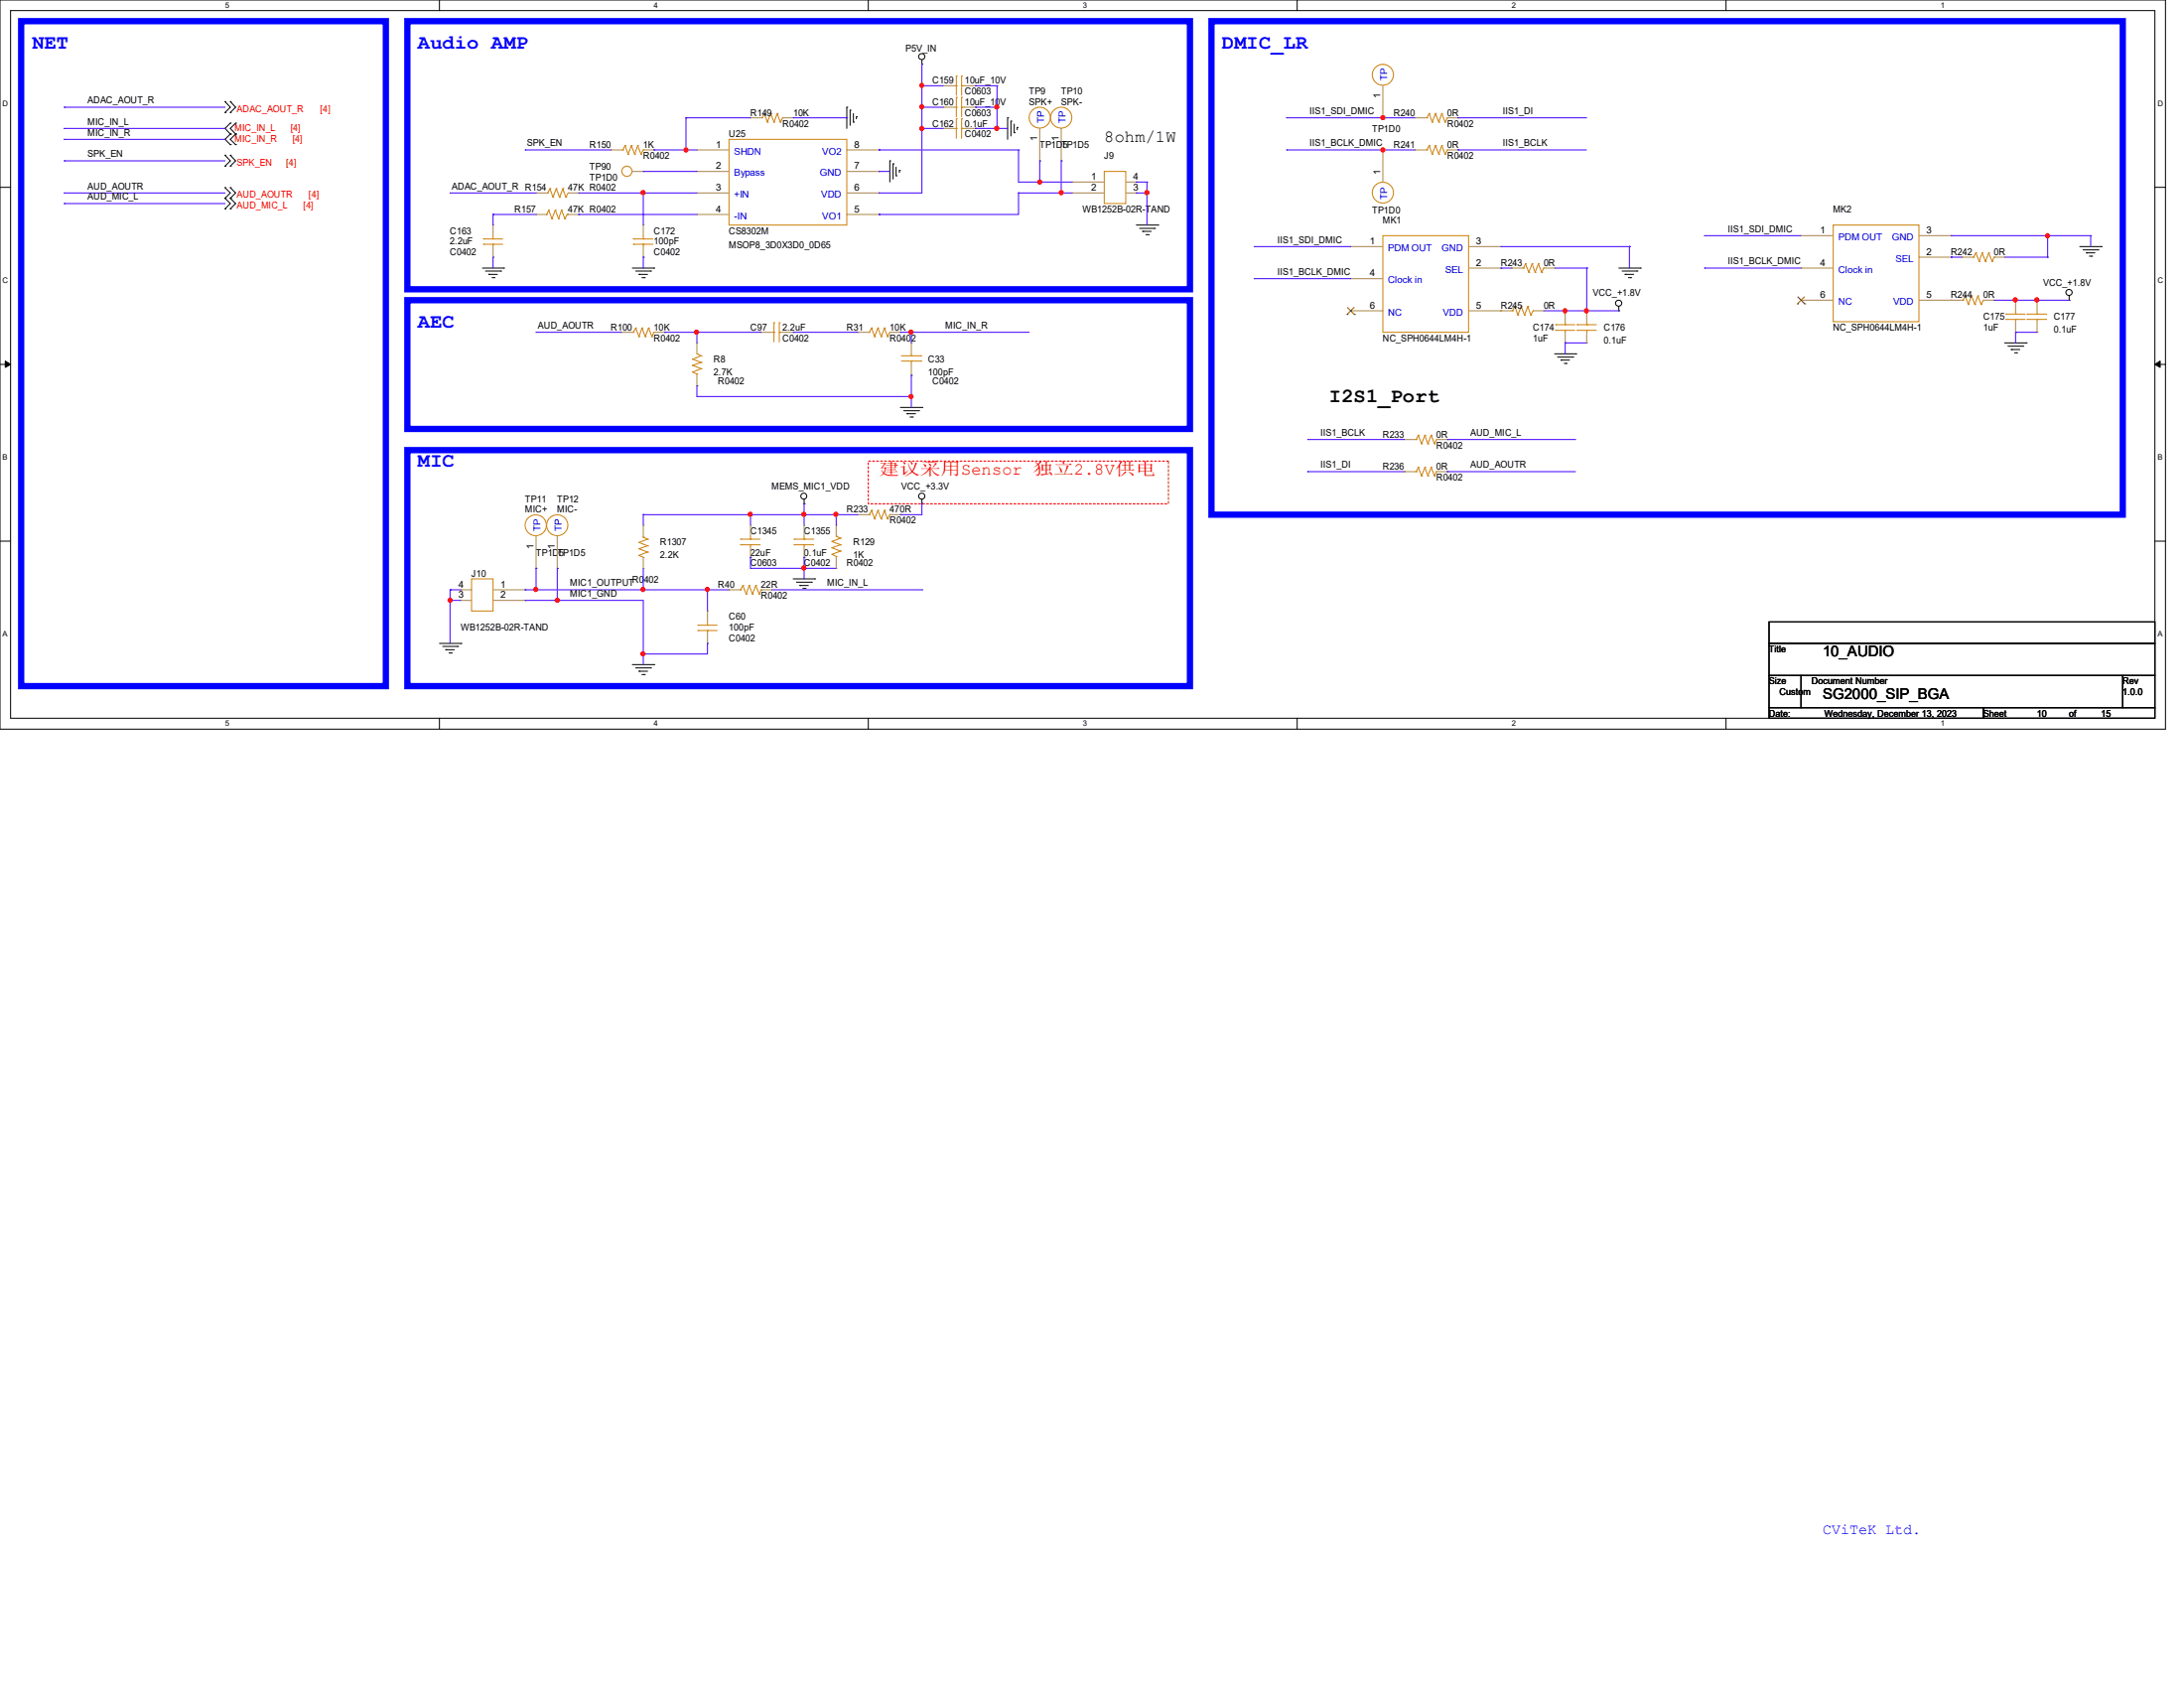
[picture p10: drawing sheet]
<svg xmlns="http://www.w3.org/2000/svg" width="279mm" height="216mm" viewBox="0 0 279 216" stroke-linecap="round" stroke-linejoin="round" font-family="sans-serif">
<path d="M0 0h277v93.3h-277zM1.4 1.4h274.3v90.5h-274.3z" fill="none" stroke="#000" stroke-width=".13"/>
<g fill="#fff">
<path d="M28.8 .1h.5v1.1h-.5z"/>
<path d="M28.8 92h.5v1.1h-.5z"/>
</g>
<path d="M56.2 0v1.4M56.2 91.9v1.3" fill="none" stroke="#000" stroke-width=".13"/>
<g fill="#fff">
<path d="M83.7 .1h.5v1.1h-.5z"/>
<path d="M83.7 92h.5v1.1h-.5z"/>
</g>
<path d="M111.1 0v1.4M111.1 91.9v1.3" fill="none" stroke="#000" stroke-width=".13"/>
<g fill="#fff">
<path d="M138.5 .1h.6v1.1h-.6z"/>
<path d="M138.5 92h.6v1.1h-.6z"/>
</g>
<path d="M165.9 0v1.4M165.9 91.9v1.3" fill="none" stroke="#000" stroke-width=".13"/>
<g fill="#fff">
<path d="M193.4 .1h.5v1.1h-.5z"/>
<path d="M193.4 92h.5v1.1h-.5z"/>
</g>
<path d="M220.8 0v1.4M220.8 91.9v1.3" fill="none" stroke="#000" stroke-width=".13"/>
<g fill="#fff">
<path d="M248.2 .1h.6v1.1h-.6z"/>
<path d="M248.2 92h.6v1.1h-.6z"/>
<path d="M.3 12.7h.8v1.1h-.8z"/>
<path d="M276 12.7h.7v1.1h-.7z"/>
<path d="M.3 35.3h.8v1.1h-.8z"/>
<path d="M276 35.3h.7v1.1h-.7z"/>
</g>
<path d="M0 24h1.4M275.7 24h1.3" fill="none" stroke="#000" stroke-width=".13"/>
<g fill="#fff">
<path d="M.3 57.9h.7v1.1h-.7z"/>
<path d="M276 57.9h.6v1.1h-.6z"/>
</g>
<path d="M0 46.6h1.4M275.7 46.6h1.3" fill="none" stroke="#000" stroke-width=".13"/>
<path d="M.7 46.2l.7 .4-.7 .4zM275.7 46.6l.7-.4v.8z" fill="#000" stroke="#000" stroke-width=".13"/>
<g fill="#fff">
<path d="M.3 80.5h.7v1.1h-.7z"/>
<path d="M276 80.5h.6v1.1h-.6z"/>
</g>
<g fill="none" stroke="#000" stroke-width=".13">
<path d="M28.8 13h.1M28.8 14.4h.1M28.8 19.9h.1M28.8 13l.7 .7-.7 .7M28.8 19.9l.7 .7-.7 .7M29.5 13h.1M29.5 14.4h.1M29.5 17.1h.1M29.5 15.7h.1M29.5 18.5h.1M29.5 19.9h.1M29.5 13l.6 .7-.6 .7"/>
<path d="M29.5 15.7l-.7 .7 .7 .7M29.5 17.1l-.7 .7 .7 .7M29.5 19.9l.6 .7-.6 .7M30.1 15.7h.1M30.1 17.1h.1M30.1 18.5h.1M30.1 15.7l-.6 .7 .6 .7M30.1 17.1l-.6 .7 .6 .7M108.3 13.7h.1M108.3 13.7v2.7M108.8 14.1h.1M108.8 14.1v1.9"/>
<path d="M109.2 15.6h.1M109.2 14.5v1.1M109.6 14.9h.1M109.6 14.9v.3M117.9 8.2h.1M117.9 7.7v.5M128.9 15.1h.1M128.9 15.1v2.7M129.3 15.5h.1M129.3 15.5v1.9M129.8 17h.1M129.8 15.9v1.1"/>
<path d="M130.1 16.3h.1M130.1 16.3v.3M28.8 24h.1M28.8 25.4h.1M28.8 21.3h.1M28.8 26.7h.1M28.8 24l.7 .7-.7 .7M28.8 25.4l.7 .6-.7 .7M29.5 24h.1M29.5 25.4h.1M29.5 21.3h.1M29.5 26.7h.1"/>
<path d="M29.5 24l.6 .7-.6 .7M29.5 25.4l.6 .6-.6 .7M61.7 34.3h2.7M62.1 34.7h2M62.5 35.1h.1M62.5 35.1h1.1M62.9 35.5h.3M63.2 35.5h.1M64.1 34.7h.1M64.4 34.3h.1M80.9 34.3h2.8M81.3 34.7h1.9"/>
<path d="M81.7 35.1h.1M81.7 35.1h1.1M82.1 35.5h.3M82.4 35.5h.1M83.2 34.7h.1M83.7 34.3h.1M113.8 20.6h.1M113.8 20.6v2.7M114.3 21h.1M114.3 21v1.9M114.6 22.5h.1M114.6 21.4v1.1"/>
<path d="M115.1 21.8h.1M115.1 21.8v.3M145.4 28.8h2.7M145.8 29.2h1.9M146.2 29.6h.1M146.2 29.6h1.1M146.6 30h.3M146.9 30h.1M147.7 29.2h.1M148.1 28.8h.1M207.1 39.8h.1M207.1 34.3h2.7"/>
<path d="M207.1 39.2v.6M207.5 34.7h1.9M207.9 35.1h.1M207.9 35.1h1.1M208.3 35.5h.3M208.6 35.5h.1M209.4 34.7h.1M209.8 34.3h.1M264.7 38.4h.1M264.7 37.8v.6M266.1 31.5h2.7M266.5 32h1.9"/>
<path d="M266.9 32.3h.1M266.9 32.3h1.1M267.3 32.8h.3M267.6 32.8h.1M268.4 32h.1M268.8 31.5h.1M115.2 52.1h2.7M115.6 52.5h1.9M116 52.9h.1M116 52.9h1.1M116.4 53.3h.3M116.7 53.3h.1"/>
<path d="M117.5 52.5h.1M117.9 52.1h.1M198.9 45.3h2.7M199.3 45.7h1.9M199.7 46.1h.1M199.7 46.1h1.1M200.1 46.5h.3M200.4 46.5h.1M201.2 45.7h.1M201.6 45.3h.1M256.5 43.9h2.7M256.9 44.3h1.9"/>
<path d="M257.3 44.7h.1M257.3 44.7h1.1M257.7 45.1h.3M258 45.1h.1M258.8 44.3h.1M259.2 43.9h.1M0 69.2h1.4M101.5 74h2.7M101.9 74.5h1.9M102.3 74.9h.1M102.3 74.9h1.1M102.7 75.3h.3"/>
<path d="M102.9 64.4h.1M102.9 63.9v.5M103 75.3h.1M103.8 74.5h.1M104.2 74h.1M117.9 64.4h.1M117.9 63.9v.5M226.3 79.5h49.4v2.8h-49.4zM275.7 69.2h1.3M56.2 82.3h2.8M56.6 82.7h1.9M57 83.1h.1"/>
<path d="M57 83.1h1.1M57.4 83.5h.3M57.7 83.5h.1M58.5 82.7h.1M59 82.3h.1M80.9 85h2.8M81.3 85.4h1.9M81.7 85.9h.1M81.7 85.9h1.1M82.1 86.3h.3M82.4 86.3h.1M83.2 85.4h.1"/>
<path d="M83.7 85h.1M226.3 82.3h49.4v4.1h-49.4zM226.3 86.4h4.1v4.1h-4.1zM226.3 90.5h27.4v1.4h-27.4zM230.4 86.4h41.2v4.1h-41.2zM253.7 90.5h22v1.4h-22zM271.6 86.4h4.1v4.1h-4.1z"/>
<circle cx="117.9" cy="7.2" r=".39"/>
<circle cx="207.1" cy="38.8" r=".39"/>
<circle cx="264.7" cy="37.4" r=".39"/>
<circle cx="102.8" cy="63.5" r=".38"/>
<circle cx="117.9" cy="63.5" r=".39"/>
</g>
<path d="M2.7 2.7h46.7v85.1h-46.7zM52.1 2.7h100.1v34.3h-100.1zM155 2.7h116.6v63.1h-116.6zM52.1 38.4h100.1v16.5h-100.1zM52.1 57.6h100.1v30.2h-100.1z" fill="none" stroke="#00f" stroke-width=".8"/>
<path d="M111.1 59h38.4v5.4h-38.4z" fill="none" stroke="#f00" stroke-width=".13" stroke-dasharray=".3"/>
<g fill="none" stroke="#cc8006" stroke-width=".13">
<path d="M79.5 19.2h.2M79.7 19.2h.1M80 18.6h.1M80 18.6l-.3 .6M80 18.6l.3 1.1M80.3 19.7h.1M80.8 18.6h.1M80.8 18.6l-.5 1.1M80.8 18.6l.4 1.1M81.2 19.7h.1M81.6 18.6h.1M81.6 18.6l-.4 1.1"/>
<path d="M81.6 18.6l.4 1.1M82 19.7h.1M82.3 19.2h.1M82.3 19.2l-.3 .5M93.3 17.8h15v11h-15zM97.4 15.1h.1M97.5 15.1h.1M97.8 14.5h.1M97.8 14.5l-.3 .6M97.8 14.5l.4 1.1M98.2 15.6h.1M98.6 14.5h.1"/>
<path d="M98.6 14.5l-.4 1.1M98.6 14.5l.4 1.1M99 15.6h.1M99.4 14.5h.1M99.4 14.5l-.4 1.1M99.4 14.5l.4 1.1M99.8 15.6h.1M100.1 15.1h.1M100.1 15.1l-.3 .5M122 16.4h.3M122 11h.3M122 13.7h.3"/>
<path d="M122.3 16.4h.1M122.3 15.2h.1M122.3 11h.1M122.3 9.7h.1M122.3 13.7h.1M122.3 12.4h.1M122.3 9.7v2.5M122.3 12.4v2.5M122.3 15.2v2.5M123 15.2h.1M123 16.4h.1M123 9.7h.1"/>
<path d="M123 11h.1M123 12.4h.1M123 13.7h.1M123 16.4h.4M123 9.7v2.5M123 12.4v2.5M123 15.2v2.5M123 11h.4M123 13.7h.4M182.4 15.1h.1M182.4 19.2h.1M182.5 15.1h.1"/>
<path d="M182.5 19.2h.1M182.8 14.5h.1M182.8 18.6h.1M182.8 14.5l-.3 .6M182.8 14.5l.4 1.1M182.8 18.6l-.3 .6M182.8 18.6l.4 1.1M183.2 15.6h.1M183.2 19.7h.1M183.6 14.5h.1M183.6 18.6h.1M183.6 14.5l-.4 1.1"/>
<path d="M183.6 14.5l.5 1.1M183.6 18.6l-.4 1.1M183.6 18.6l.5 1.1M184.1 15.6h.1M184.1 19.7h.1M184.4 14.5h.1M184.4 18.6h.1M184.4 14.5l-.3 1.1M184.4 14.5l.5 1.1M184.4 18.6l-.3 1.1M184.4 18.6l.5 1.1M184.9 15.6h.1"/>
<path d="M184.9 19.7h.1M185.2 15.1h.1M185.2 19.2h.1M185.2 15.1l-.3 .5M185.2 19.2l-.3 .5M61.8 30.6h.1M61.8 31.2h.1M61.8 30.6h2.5M61.8 31.2h2.5M63.1 31.2h.1M63.1 30.6h.1M63.1 30.1v.5"/>
<path d="M63.1 31.2v.3M69.9 27.4h.1M69.9 24.7h.2M70.1 24.7h.1M70.2 26.9h.1M70.2 26.9l.4 1.1M70.2 26.9l-.3 .5M70.4 24.1h.1M70.4 24.1l-.3 .6M70.4 24.1l.3 1.1M70.6 28h.1M70.7 25.2h.1"/>
<path d="M71 26.9h.1M71 26.9l.5 1.1M71 26.9l-.4 1.1M71.2 24.1h.1M71.2 24.1l-.5 1.1M71.2 24.1l.4 1.1M71.5 28h.1M71.6 25.2h.1M71.8 26.9h.1M71.8 26.9l.5 1.1M71.8 26.9l-.3 1.1M72 24.1h.1"/>
<path d="M72 24.1l-.4 1.1M72 24.1l.4 1.1M72.3 28h.1M72.4 25.2h.1M72.6 27.4h.1M72.6 27.4l-.3 .6M72.7 24.7h.1M72.7 24.7l-.3 .5M81 30.6h.1M81 31.2h.1M81 30.6h2.5M81 31.2h2.5"/>
<path d="M82.3 31.2h.1M82.3 30.6h.1M82.3 30.1v.5M82.3 31.2v.3M141.3 21.9h2.7v4.1h-2.7zM176.9 30.1h11v12.4h-11zM193.4 39.8h.1M193.5 39.8h.1M193.8 39.2h.1M193.8 39.2l-.3 .6M193.8 39.2l.4 1.1M194.6 39.2h.1"/>
<path d="M194.6 39.2l-.4 1.1M194.6 39.2l.4 1.1M194.7 34.3h.2M194.9 34.3h.1M195.2 33.7h.1M195.2 33.7l-.3 .6M195.2 33.7l.4 1.1M195.5 39.2h.1M195.5 39.2l-.5 1.1M195.5 39.2l.3 1.1M195.6 34.8h.1M196 33.7h.1"/>
<path d="M196 33.7l-.4 1.1M196 33.7l.4 1.1M196.1 39.8h.1M196.1 39.8l-.3 .5M196.4 34.8h.1M196.8 33.7h.1M196.8 33.7l-.4 1.1M196.8 33.7l.4 1.1M197.2 34.8h.1M197.5 34.3h.1M197.5 34.3l-.3 .5M234.5 28.8h11v12.3h-11z"/>
<path d="M251 38.4h.1M251.1 38.4h.1M251.4 37.8h.1M251.4 37.8l-.3 .6M251.4 37.8l.4 1.1M251.8 38.9h.1M252.2 37.8h.1M252.2 37.8l-.4 1.1M252.2 37.8l.4 1.1M252.3 32.9h.2M252.5 32.9h.1M252.6 38.9h.1"/>
<path d="M252.8 32.3h.1M252.8 32.3l-.3 .6M252.8 32.3l.4 1.1M253 37.8h.1M253 37.8l-.4 1.1M253 37.8l.4 1.1M253.2 33.4h.1M253.4 38.9h.1M253.6 32.3h.1M253.6 32.3l-.4 1.1M253.6 32.3l.4 1.1M253.7 38.4h.1"/>
<path d="M253.7 38.4l-.3 .5M254 33.4h.1M254.4 32.3h.1M254.4 32.3l-.4 1.1M254.4 32.3l.4 1.1M254.8 33.4h.1M255.1 32.9h.1M255.1 32.9l-.3 .5M257.9 39.8v.4M260.6 39.8v.4M80.9 42.5h.1M81 42.5h.1"/>
<path d="M81.3 42h.1M81.3 42l-.3 .5M81.3 42l.4 1.1M81.7 43.1h.1M82.1 42h.1M82.1 42l-.4 1.1M82.1 42l.4 1.1M82.5 43.1h.1M83 42h.1M83 42l-.5 1.1M83 42l.4 1.1M83.4 43.1h.1"/>
<path d="M83.7 42.5h.1M83.7 42.5l-.3 .6M88.6 47.6h.1M88.6 46.7h.1M88.6 45.9h.1M88.6 47.6l.6 .2M88.6 46.7l1.1 .5M88.6 45.9l1.1 .5M89.2 45.3h.1M89.2 47.8h.1M89.2 45.3l.5 .2M89.2 47.8v.2"/>
<path d="M89.7 47.2h.1M89.7 46.4h.1M89.7 45.5h.1M89.7 47.2l-1.1 .4M89.7 46.4l-1.1 .3M89.7 45.5l-1.1 .4M98.7 42.5h.3M99 42.5h.1M99 41.3h.1M99 41.3v2.4M99.7 41.3h.1M99.7 42.5h.1"/>
<path d="M99.7 42.5h.4M99.7 41.3v2.4M111.1 42.5h.1M111.2 42.5h.1M111.5 42h.1M111.5 42l-.3 .5M111.5 42l.4 1.1M111.9 43.1h.1M112.3 42h.1M112.3 42l-.4 1.1M112.3 42l.4 1.1M112.7 43.1h.1"/>
<path d="M113.2 42h.1M113.2 42l-.5 1.1M113.2 42l.3 1.1M113.5 43.1h.1M113.8 42.5h.1M113.8 42.5l-.3 .6M115.3 46.2h2.5M115.3 45.5h2.5M116.6 45.5h.1M116.6 46.2h.1M116.6 45.3v.2M116.6 46.2v.4"/>
<path d="M117.8 46.2h.1M117.8 45.5h.1M181 56.2h.2M181.2 56.2h.1M181.4 55.7h.1M181.4 59.8h.1M181.4 55.7l-.2 .5M181.4 55.7l.5 1.1M181.4 59.8l-.2 .5M181.4 59.8l.5 1.1M181.9 56.8h.1M182.3 55.7h.1"/>
<path d="M182.3 59.8h.1M182.3 55.7l-.4 1.1M182.3 55.7l.4 1.1M182.3 59.8l-.4 1.1M182.3 59.8l.4 1.1M182.7 56.8h.1M183.1 55.7h.1M183.1 59.8h.1M183.1 55.7l-.4 1.1M183.1 55.7l.4 1.1M183.1 59.8l-.4 1.1M183.1 59.8l.4 1.1"/>
<path d="M183.5 56.8h.1M183.8 56.2h.1M183.8 56.2l-.3 .6M194.2 40.3h.1M195 40.3h.1M195.8 40.3h.1M199 41.5h.1M199 42.2h.1M199 41.5h2.5M199 42.2h2.5M200.2 42.2h.1M200.2 41.5h.1"/>
<path d="M200.2 41.1v.4M200.2 42.2v.3M201.8 41.5h.1M201.8 42.2h.1M201.8 41.5h2.4M201.8 42.2h2.4M203 42.2h.1M203 41.5h.1M203 41.1v.4M203 42.2v.3M256.6 40.2h.1M256.6 40.9h.1"/>
<path d="M256.6 40.2h2.5M256.6 40.9h2.5M257.9 40.9h.1M257.9 40.2h.1M257.9 40.9v.2M259.3 40.2h.1M259.3 40.9h.1M259.3 40.2h2.5M259.3 40.9h2.5M260.6 40.9h.1M260.6 40.2h.1M260.6 40.9v.2"/>
<path d="M60.3 74h2.8v4.1h-2.8zM81.7 69.4h.1M81.7 70.2h.1M81.7 71h.1M81.7 69.4l1.1 .4M81.7 70.2l1.1 .4M81.7 71l.6 .3M82.3 71.3h.1M82.3 68.7h.1M82.3 68.7l.5 .3M82.3 68.6v.1M82.8 69h.1"/>
<path d="M82.8 69.8h.1M82.8 70.6h.1M82.8 69l-1.1 .4M82.8 69.8l-1.1 .4M82.8 70.6l-1.1 .4M89.3 80h.1M89.3 80h2.4M90.5 80h.1M90.5 79.5v.5M94.6 75.4h.1M94.7 75.4h.1M94.7 69h.1"/>
<path d="M94.7 69.7h.1M94.7 69h2.5M94.7 69.7h2.5M95 74.9h.1M95 74.9l-.3 .5M95 74.9l.5 1.1M95.5 76h.1M95.8 74.9h.1M95.8 74.9l-.3 1.1M95.8 74.9l.5 1.1M96 69.7h.1M96 69h.1"/>
<path d="M96 68.6v.4M96 69.7v.2M96.3 76h.1M96.7 74.9h.1M96.7 74.9l-.4 1.1M96.7 74.9l.4 1.1M97.1 76h.1M97.4 75.4h.1M97.4 75.4l-.3 .6M101.6 69h.1M101.6 69.7h.1M101.6 69h2.5"/>
<path d="M101.6 69.7h2.5M102.9 69.7h.1M102.9 69h.1M102.9 68.6v.4M102.9 69.7v.2M106.4 70.9h.1M106.4 70.1h.1M106.4 69.3h.1M106.4 70.9l.6 .3M106.4 70.1l1.1 .4M106.4 69.3l1.1 .4M107 68.6h.1"/>
<path d="M107 71.2h.1M107 68.6l.5 .2M107 71.2v.1M107.5 70.5h.1M107.5 69.7h.1M107.5 68.8h.1M107.5 70.5l-1.1 .4M107.5 69.7l-1.1 .4M107.5 68.8l-1.1 .5M111.1 65.8h.1M111.2 65.8h.1M111.5 65.3h.1"/>
<path d="M111.5 65.3l-.3 .5M111.5 65.3l.4 1.1M111.9 66.4h.1M112.3 65.3h.1M112.3 65.3l-.4 1.1M112.3 65.3l.4 1.1M112.7 66.4h.1M113.2 65.3h.1M113.2 65.3l-.5 1.1M113.2 65.3l.3 1.1M113.5 66.4h.1M113.8 65.8h.1"/>
<path d="M113.8 65.8l-.3 .6M181 60.3h.2M181.2 60.3h.1M181.9 60.9h.1M182.7 60.9h.1M183.5 60.9h.1M183.8 60.3h.1M183.8 60.3l-.3 .6M89.3 80.6h.1M89.3 80.6h2.4M90.5 80.6h.1M90.5 80.6v.3"/>
<circle cx="133" cy="15.1" r="1.34"/>
<circle cx="135.8" cy="15.1" r="1.34"/>
<circle cx="176.9" cy="9.6" r="1.34"/>
<circle cx="80.2" cy="21.9" r=".66"/>
<circle cx="176.9" cy="24.6" r="1.34"/>
<circle cx="68.5" cy="67.2" r="1.34"/>
<circle cx="71.3" cy="67.2" r="1.34"/>
</g>
<g fill="none" stroke="#a84" stroke-width=".13">
<path d="M78.1 19.2h.1M78.1 19.2h1.4M82.3 19.2h1.4M83.7 19.2h.1M89.2 19.2h.1M89.2 19.2h4.1M96 15.1h.1M96 15.1h1.4M100.1 15.1h1.4M101.5 15.1h.1M108.3 19.2h4.1M112.4 19.2h.1"/>
<path d="M120.7 16.4h.1M120.7 11h.1M120.7 13.7h.1M120.7 16.4h1.3M120.7 11h1.3M120.7 13.7h1.3M123.4 16.4h1.4M123.4 11h1.4M123.4 13.7h1.4M124.8 16.4h.1M124.8 11h.1M124.8 13.7h.1"/>
<path d="M133 16.4v4.2M135.8 16.4v4.2M176.9 19.2h.1M176.9 15.1h.1M176.9 11v4.1M176.9 19.2v4.1M181 15.1h.1M181 19.2h.1M181 15.1h1.4M181 19.2h1.4M185.2 15.1h1.3M185.2 19.2h1.3"/>
<path d="M186.5 15.1h.1M186.5 19.2h.1M63.1 32.9h.1M63.1 28.8h.1M63.1 28.8v1.3M63.1 31.5v1.4M68.6 27.4h.1M68.6 24.7h.1M68.6 27.4h1.3M68.6 24.7h1.3M72.7 27.4h1.3M72.7 24.7h1.3"/>
<path d="M74 27.4h.1M74 24.7h.1M80.9 21.9h1.4M82.3 32.9h.1M82.3 28.8h.1M82.3 21.9h.1M82.3 28.8v1.3M82.3 31.5v1.4M89.2 24.7h.1M89.2 21.9h.1M89.2 27.4h.1M89.2 27.4h4.1"/>
<path d="M89.2 24.7h4.1M89.2 21.9h4.1M108.3 27.4h4.1M108.3 24.7h4.1M108.3 21.9h4.1M112.4 21.9h.1M112.4 24.7h.1M112.4 27.4h.1M133 20.6h.1M135.8 20.6h.1M137.2 23.3h.1M137.2 24.7h.1"/>
<path d="M137.2 23.3h4.1M137.2 24.7h4.1M144 23.3h1.4M144 24.7h1.4M145.4 24.7h.1M145.4 23.3h.1M172.8 31.5h.1M172.8 35.6h.1M172.8 39.8h.1M172.8 39.8h4.1M172.8 31.5h4.1M172.8 35.6h4.1"/>
<path d="M187.9 39.8h5.5M187.9 34.3h4.1M187.9 31.5h4.1M192 39.8h.1M192 34.3h.1M192 31.5h.1M193.4 34.3h.1M193.4 34.3h1.3M196.1 39.8h1.4M197.5 39.8h.1M197.5 34.3h1.4M198.9 34.3h.1"/>
<path d="M200.2 39.8h.1M200.2 39.8v1.3M203 39.8h.1M203 39.8v1.3M230.4 30.1h.1M230.4 34.3h.1M230.4 38.4h.1M230.4 38.4h4.1M230.4 30.1h4.1M230.4 34.3h4.1M245.5 38.4h5.5M245.5 30.1h4.1"/>
<path d="M245.5 32.9h4.1M249.6 38.4h.1M249.6 32.9h.1M249.6 30.1h.1M251 32.9h.1M251 32.9h1.3M253.7 38.4h1.4M255.1 38.4h.1M255.1 32.9h1.4M256.5 32.9h.1M257.9 38.4h.1M257.9 38.4v1.4"/>
<path d="M260.6 38.4h.1M260.6 38.4v1.4M79.5 42.5h.1M79.5 42.5h1.4M83.7 42.5h1.3M85 42.5h.1M89.2 43.9h.1M89.2 49.4h.1M89.2 43.9v1.4M89.2 48v1.4M97.4 42.5h.1M97.4 42.5h1.3"/>
<path d="M100.1 42.5h1.4M101.5 42.5h.1M109.7 42.5h.1M109.7 42.5h1.4M113.8 42.5h1.4M115.2 42.5h.1M116.6 43.9h.1M116.6 48h.1M116.6 43.9v1.4M116.6 46.6v1.4M179.7 56.2h.1M179.7 56.2h1.3"/>
<path d="M183.8 56.2h1.4M185.2 56.2h.1M200.2 43.9h.1M200.2 42.5v1.4M203 43.9h.1M203 42.5v1.4M257.9 42.5h.1M257.9 41.1v1.4M260.6 42.5h.1M260.6 41.1v1.4M59 76.8h.1M59 75.4h.1"/>
<path d="M59 75.4h1.3M59 76.8h1.3M63.1 75.4h4.1M63.1 76.8h4.1M67.2 75.4h.1M67.2 76.8h.1M68.6 72.7h.1M68.6 68.6v4.1M71.3 72.7h.1M71.3 68.6v4.1M82.3 72.7h.1M82.3 67.2h.1"/>
<path d="M82.3 67.2v1.4M82.3 71.3v1.4M90.5 78.1h.1M90.5 78.1v1.4M93.3 75.4h.1M93.3 75.4h1.3M96 71.3h.1M96 67.2h.1M96 67.2v1.4M96 69.9v1.4M97.4 75.4h1.3M98.7 75.4h.1"/>
<path d="M102.9 71.3h.1M102.9 67.2h.1M102.9 67.2v1.4M102.9 69.9v1.4M107 67.2h.1M107 72.7h.1M107 67.2v1.4M107 71.3v1.4M109.7 65.8h.1M109.7 65.8h1.4M113.8 65.8h1.4M115.2 65.8h.1"/>
<path d="M179.7 60.3h.1M179.7 60.3h1.3M183.8 60.3h1.4M185.2 60.3h.1M90.5 82.3h.1M90.5 80.9v1.4"/>
</g>
<path d="M172.4 39.3l.9 .9M173.2 39.3l-.9 .9M230 38.9h.1M230 38l.9 .9M230.8 38l-.8 .9M230.9 38.9h.1M172.3 40.2h.1M173.3 40.2h.1" fill="none" stroke="#804000" stroke-width=".13"/>
<g fill="none" stroke="#4200ff" stroke-width=".13">
<path d="M8.2 13.7h.1M8.2 16.4h.1M8.2 17.8h.1M8.2 13.7h20.6M8.2 16.4h20.6M8.2 17.8h20.6M67.2 19.2h.1M67.2 19.2h10.9M83.7 19.2h.1M83.7 19.2h5.5M87.8 15.1h.1M87.8 19.2h.1"/>
<path d="M87.8 15.1h8.2M87.8 15.1v4.1M101.5 15.1h6.8M108.3 15.1h.1M112.4 19.2h.1M112.4 19.2h17.9M117.9 8.2h.1M117.9 11h.1M117.9 13.7h.1M117.9 16.4h.1M117.9 8.2v16.5h-5.5M117.9 11h2.8"/>
<path d="M117.9 13.7h2.8M117.9 16.4h2.8M124.8 11h.1M124.8 13.7h.1M124.8 16.4h.1M124.8 11h2.8M124.8 13.7h2.8M124.8 16.4h4.1M127.6 11h.1M127.6 13.7h.1M127.6 16.4h.1M127.6 11v5.4"/>
<path d="M130.3 19.2h.1M130.3 19.2v4.1M164.6 15.1h.1M164.6 19.2h.1M164.6 15.1h16.4M164.6 19.2h16.4M176.9 15.1h.1M176.9 19.2h.1M186.5 15.1h.1M186.5 19.2h.1M186.5 15.1h16.5M186.5 19.2h16.5"/>
<path d="M8.2 24.7h.1M8.2 20.6h.1M8.2 26h.1M8.2 24.7h20.6M8.2 20.6h20.6M8.2 26h20.6M57.6 24.7h.1M57.6 24.7h11M63.1 32.9h.1M63.1 27.4h.1M63.1 27.4h5.5M63.1 27.4v1.4"/>
<path d="M63.1 32.9v1.4M74 27.4h.1M74 24.7h15.2M74 27.4h15.2M82.3 21.9h.1M82.3 24.7h.1M82.3 32.9h.1M82.3 24.7v4.1M82.3 32.9v1.4M82.3 21.9h6.9M112.4 21.9h.1M112.4 24.7h.1"/>
<path d="M112.4 27.4h.1M112.4 21.9h1.4M130.3 24.7h.1M130.3 23.3h.1M130.3 24.7h6.9M130.3 24.7v2.7h-17.9M130.3 23.3h6.9M133 20.6h.1M133 23.3h.1M133 20.6v2.7M135.8 20.6h.1M135.8 24.7h.1"/>
<path d="M135.8 20.6v4.1M145.4 23.3h.1M145.4 24.7h.1M145.4 24.7h1.3M145.4 23.3h1.3M146.7 23.3h.1M146.7 24.7h.1M146.7 23.3v5.5M160.4 31.5h.1M160.4 35.6h.1M160.4 31.5h12.4M160.4 35.6h12.4"/>
<path d="M192 34.3h.1M192 31.5h16.4M192 34.3h1.4M197.5 39.8h9.6M198.9 34.3h4.1M200.2 39.8h.1M203 34.3h.1M203 39.8h.1M203 34.3v5.5M208.4 31.5h.1M208.4 31.5v2.8M218.1 30.1h.1"/>
<path d="M218.1 34.3h.1M218.1 30.1h12.3M218.1 34.3h12.3M249.6 32.9h.1M249.6 30.1h17.9M249.6 32.9h1.4M255.1 38.4h9.6M256.5 32.9h5.5M257.9 38.4h.1M260.6 38.4h.1M262 30.1h.1M262 32.9h.1"/>
<path d="M262 30.1v2.8M267.5 30.1h.1M267.5 30.1v1.4M68.6 42.5h.1M68.6 42.5h10.9M85 42.5h.1M85 42.5h12.4M89.2 42.5h.1M89.2 49.4h.1M89.2 50.7h.1M89.2 42.5v1.4M89.2 49.4v1.3"/>
<path d="M89.2 50.7h27.4M101.5 42.5h.1M101.5 42.5h8.2M115.2 42.5h.1M115.2 42.5h16.5M116.6 48h.1M116.6 42.5h.1M116.6 50.7h.1M116.6 42.5v1.4M116.6 48v4.1M167.3 56.2h.1M167.3 56.2h12.4"/>
<path d="M185.2 56.2h.1M185.2 56.2h16.4M200.2 43.9h.1M200.2 43.9v1.4M200.2 43.9h2.8M257.9 42.5h.1M257.9 42.5h2.7M257.9 42.5v1.4M57.6 75.4h.1M57.6 76.8h.1M57.6 75.4h1.4M57.6 76.8h1.4"/>
<path d="M57.6 75.4v6.9M67.2 75.4h.1M67.2 76.8h.1M67.2 76.8h15.1v8.2M67.2 75.4h26.1M68.6 72.7h.1M68.6 75.4h.1M68.6 72.7v2.7M71.3 72.7h.1M71.3 76.8h.1M71.3 72.7v4.1M82.3 65.8h.1"/>
<path d="M82.3 75.4h.1M82.3 65.8v1.4M82.3 72.7v2.7M82.3 65.8h27.4M90.5 75.4h.1M90.5 75.4v2.7M96 65.8h.1M96 71.3h.1M96 72.7h.1M96 65.8v1.4M96 71.3v1.4M96 72.7h11"/>
<path d="M98.7 75.4h19.2M102.9 64.4h.1M102.9 65.8h.1M102.9 71.3h.1M102.9 72.7h.1M102.9 64.4v2.8M102.9 71.3v2.7M107 65.8h.1M107 65.8v1.4M115.2 65.8h.1M117.9 64.4h.1M117.9 75.4h.1"/>
<path d="M117.9 64.4v1.4h-2.7M167.3 60.3h.1M167.3 60.3h12.4M185.2 60.3h.1M185.2 60.3h16.4M82.3 83.7h.1M90.5 82.3h.1M90.5 82.3v1.4h-8.2"/>
</g>
<g fill="#f00" stroke="#f00" stroke-width=".13">
<circle cx="96" cy="65.8" r=".25"/>
<circle cx="106.9" cy="65.8" r=".25"/>
<circle cx="102.8" cy="65.8" r=".25"/>
<circle cx="71.3" cy="76.8" r=".25"/>
<circle cx="82.3" cy="83.6" r=".25"/>
<circle cx="89.1" cy="42.5" r=".25"/>
<circle cx="90.5" cy="75.4" r=".24"/>
<circle cx="117.9" cy="13.7" r=".24"/>
<circle cx="117.9" cy="10.9" r=".24"/>
<circle cx="127.5" cy="13.7" r=".25"/>
<circle cx="117.9" cy="16.4" r=".24"/>
<circle cx="127.5" cy="16.4" r=".25"/>
<circle cx="87.8" cy="19.2" r=".25"/>
<circle cx="82.3" cy="24.6" r=".25"/>
<circle cx="146.7" cy="24.6" r=".25"/>
<circle cx="57.6" cy="76.8" r=".25"/>
<circle cx="116.5" cy="42.5" r=".25"/>
<circle cx="133" cy="23.3" r=".25"/>
<circle cx="135.8" cy="24.6" r=".25"/>
<circle cx="82.3" cy="75.4" r=".25"/>
<circle cx="68.5" cy="75.4" r=".25"/>
<circle cx="116.5" cy="50.7" r=".25"/>
<circle cx="102.8" cy="72.6" r=".25"/>
<circle cx="176.9" cy="15" r=".25"/>
<circle cx="176.9" cy="19.2" r=".25"/>
<circle cx="261.9" cy="30.1" r=".24"/>
<circle cx="202.9" cy="39.8" r=".25"/>
<circle cx="257.8" cy="38.4" r=".25"/>
<circle cx="260.6" cy="38.4" r=".25"/>
<circle cx="200.2" cy="39.7" r=".24"/>
</g>
<g font-size="2.6" fill="#00f">
<text x="4.1" y="6.2">NET</text>
<text x="53.5" y="6.2">Audio AMP</text>
<text x="156.3" y="6.2">DMIC_LR</text>
<text x="53.5" y="41.9">AEC</text>
<text x="53.5" y="59.7">MIC</text>
</g>
<text font-size="2.6" x="170.1" y="51.5">I2S1_Port</text>
<text font-size="2.2" x="141.3" y="18.2">8ohm/1W</text>
<text font-size="2.2" fill="#f00" x="112.4" y="60.7">建议采用Sensor 独立2.8V供电</text>
<g font-size="1.9">
<text x="233.2" y="84">10_AUDIO</text>
<text x="233.2" y="89.5">SG2000_SIP_BGA</text>
</g>
<text font-size="1.9" fill="#00f" x="233.2" y="196.2">CViTeK Ltd.</text>
<g font-size="1.2">
<text x="115.9" y="6.6">P5V_IN</text>
<text x="119.3" y="10.7">C159</text>
<text x="123.4" y="10.7">10uF_10V</text>
<text x="11.2" y="13.3">ADAC_AOUT_R</text>
<text x="11.2" y="16">MIC_IN_L</text>
<text x="11.2" y="17.4">MIC_IN_R</text>
<text x="93.3" y="17.6">U25</text>
<text x="96" y="14.9">R149</text>
<text x="100.1" y="16.2">R0402</text>
<text x="101.5" y="14.9">10K</text>
<text x="119.3" y="16.2">C162</text>
<text x="119.3" y="13.5">C160</text>
<text x="123.4" y="16.2">0.1uF</text>
<text x="123.4" y="13.5">10uF_10V</text>
<text x="123.4" y="17.6">C0402</text>
<text x="123.4" y="12.1">C0603</text>
<text x="123.4" y="14.9">C0603</text>
<text x="131.7" y="12.1">TP9</text>
<text x="131.7" y="13.5">SPK+</text>
<text x="135.8" y="12.1">TP10</text>
<text x="135.8" y="13.5">SPK-</text>
<text x="167.6" y="14.6">IIS1_SDI_DMIC</text>
<text x="175.6" y="16.9">TP1D0</text>
<text x="176.6" y="12.6" transform="rotate(-90 176.6 12.6)">1</text>
<text x="178.3" y="14.9">R240</text>
<text x="185.2" y="16.2">R0402</text>
<text x="185.2" y="14.9">0R</text>
<text x="192.3" y="14.6">IIS1_DI</text>
<text x="11.2" y="20.1">SPK_EN</text>
<text x="67.4" y="18.7">SPK_EN</text>
<text x="75.4" y="19">R150</text>
<text x="75.4" y="21.7">TP90</text>
<text x="75.4" y="23.1">TP1D0</text>
<text x="82.3" y="20.3">R0402</text>
<text x="82.3" y="19">1K</text>
<text x="91.6" y="18.9">1</text>
<text x="91.6" y="21.6">2</text>
<text x="109.3" y="18.9">8</text>
<text x="109.3" y="21.6">7</text>
<text x="132.7" y="18.1" transform="rotate(-90 132.7 18.1)">1</text>
<text x="133" y="19">TP1D5</text>
<text x="135.5" y="18.1" transform="rotate(-90 135.5 18.1)">1</text>
<text x="135.8" y="19">TP1D5</text>
<text x="139.6" y="23">1</text>
<text x="141.3" y="20.3">J9</text>
<text x="145" y="23">4</text>
<text x="167.6" y="18.7">IIS1_BCLK_DMIC</text>
<text x="176.6" y="22.3" transform="rotate(-90 176.6 22.3)">1</text>
<text x="178.3" y="19">R241</text>
<text x="185.2" y="20.3">R0402</text>
<text x="185.2" y="19">0R</text>
<text x="192.3" y="18.7">IIS1_BCLK</text>
<text x="11.2" y="24.2">AUD_AOUTR</text>
<text x="11.2" y="25.6">AUD_MIC_L</text>
<text x="57.6" y="29.9">C163</text>
<text x="57.8" y="24.2">ADAC_AOUT_R R154</text>
<text x="65.8" y="27.2">R157</text>
<text x="72.7" y="24.4">47K R0402</text>
<text x="72.7" y="27.2">47K R0402</text>
<text x="83.6" y="29.9">C172</text>
<text x="91.6" y="24.4">3</text>
<text x="91.6" y="27.1">4</text>
<text x="93.3" y="29.9">CS8302M</text>
<text x="109.3" y="24.4">6</text>
<text x="109.3" y="27.1">5</text>
<text x="138.5" y="27.2">WB1252B-02R-TAND</text>
<text x="139.6" y="24.4">2</text>
<text x="145" y="24.4">3</text>
<text x="175.6" y="27.3">TP1D0</text>
<text x="176.9" y="28.6">MK1</text>
<text x="221.1" y="29.7">IIS1_SDI_DMIC</text>
<text x="232.9" y="29.8">1</text>
<text x="234.5" y="27.2">MK2</text>
<text x="246.5" y="29.8">3</text>
<text x="57.6" y="31.3">2.2uF</text>
<text x="57.6" y="32.7">C0402</text>
<text x="83.6" y="31.3">100pF</text>
<text x="83.6" y="32.7">C0402</text>
<text x="93.3" y="31.7">MSOP8_3D0X3D0_0D65</text>
<text x="163.4" y="31.1">IIS1_SDI_DMIC</text>
<text x="163.4" y="35.2">IIS1_BCLK_DMIC</text>
<text x="175.3" y="31.2">1</text>
<text x="175.3" y="35.3">4</text>
<text x="188.8" y="34">2</text>
<text x="188.8" y="31.2">3</text>
<text x="192" y="34">R243</text>
<text x="197.5" y="34">0R</text>
<text x="221.1" y="33.8">IIS1_BCLK_DMIC</text>
<text x="232.9" y="34">4</text>
<text x="246.5" y="32.6">2</text>
<text x="249.6" y="32.7">R242</text>
<text x="255.1" y="32.7">0R</text>
<text x="175.3" y="39.5">6</text>
<text x="188.8" y="39.5">5</text>
<text x="192" y="39.5">R245</text>
<text x="197.5" y="39.5">0R</text>
<text x="203.8" y="37.9">VCC_+1.8V</text>
<text x="232.9" y="38.1">6</text>
<text x="246.5" y="38.1">5</text>
<text x="249.6" y="38.1">R244</text>
<text x="253.7" y="38.1">0R</text>
<text x="253.7" y="40.9">C175</text>
<text x="261.4" y="36.5">VCC_+1.8V</text>
<text x="262.8" y="40.9">C177</text>
<text x="68.8" y="42">AUD_AOUTR</text>
<text x="78.1" y="42.3">R100</text>
<text x="83.6" y="42.3">10K</text>
<text x="83.6" y="43.6">R0402</text>
<text x="91.3" y="46.4">R8</text>
<text x="96" y="42.3">C97</text>
<text x="100.1" y="43.6">C0402</text>
<text x="100.1" y="42.3">2.2uF</text>
<text x="108.3" y="42.3">R31</text>
<text x="113.8" y="42.3">10K</text>
<text x="113.8" y="43.6">R0402</text>
<text x="118.7" y="46.4">C33</text>
<text x="120.9" y="42">MIC_IN_R</text>
<text x="176.9" y="43.6">NC_SPH0644LM4H-1</text>
<text x="196.1" y="42.3">C174</text>
<text x="196.1" y="43.6">1uF</text>
<text x="205.2" y="42.3">C176</text>
<text x="205.2" y="43.9">0.1uF</text>
<text x="234.5" y="42.3">NC_SPH0644LM4H-1</text>
<text x="253.7" y="42.3">1uF</text>
<text x="262.8" y="42.5">0.1uF</text>
<text x="91.3" y="48">2.7K</text>
<text x="91.9" y="49.1">R0402</text>
<text x="118.7" y="48">100pF</text>
<text x="119.3" y="49.1">C0402</text>
<text x="168.9" y="55.8">IIS1_BCLK</text>
<text x="168.9" y="59.9">IIS1_DI</text>
<text x="176.9" y="56">R233</text>
<text x="183.8" y="57.4">R0402</text>
<text x="183.8" y="56">0R</text>
<text x="188.1" y="55.8">AUD_MIC_L</text>
<text x="188.1" y="59.9">AUD_AOUTR</text>
<text x="67.2" y="64.2">TP11</text>
<text x="67.2" y="65.6">MIC+</text>
<text x="71.3" y="64.2">TP12</text>
<text x="71.3" y="65.6">MIC-</text>
<text x="98.7" y="62.6">MEMS_MIC1_VDD</text>
<text x="108.3" y="65.6">R233</text>
<text x="113.8" y="65.6">470R</text>
<text x="115.3" y="62.6">VCC_+3.3V</text>
<text x="176.9" y="60.1">R236</text>
<text x="183.8" y="61.5">R0402</text>
<text x="183.8" y="60.1">0R</text>
<text x="68.3" y="70.2" transform="rotate(-90 68.3 70.2)">1</text>
<text x="68.6" y="71.1">TP1D5</text>
<text x="71" y="70.2" transform="rotate(-90 71 70.2)">1</text>
<text x="71.3" y="71.1">TP1D5</text>
<text x="84.5" y="69.7">R1307</text>
<text x="84.5" y="71.3">2.2K</text>
<text x="96" y="68.3">C1345</text>
<text x="96" y="71.1">22uF</text>
<text x="102.9" y="68.3">C1355</text>
<text x="102.9" y="71.1">0.1uF</text>
<text x="109.2" y="69.7">R129</text>
<text x="109.2" y="71.3">1K</text>
<text x="113.8" y="67">R0402</text>
<text x="58.7" y="76.5">3</text>
<text x="58.7" y="75.1">4</text>
<text x="60.3" y="73.8">J10</text>
<text x="64" y="75.1">1</text>
<text x="64" y="76.5">2</text>
<text x="72.9" y="75">MIC1_OUTPUT</text>
<text x="72.9" y="76.3">MIC1_GND</text>
<text x="80.9" y="74.5">R0402</text>
<text x="91.9" y="75.2">R40</text>
<text x="96" y="72.4">C0603</text>
<text x="97.4" y="75.2">22R</text>
<text x="97.4" y="76.6">R0402</text>
<text x="102.9" y="72.4">C0402</text>
<text x="105.8" y="75">MIC_IN_L</text>
<text x="108.3" y="72.4">R0402</text>
<text x="59" y="80.7">WB1252B-02R-TAND</text>
<text x="93.3" y="79.3">C60</text>
<text x="93.3" y="80.7">100pF</text>
<text x="93.3" y="82">C0402</text>
<text x="226.3" y="83.4">Title</text>
<text x="226.3" y="87.5">Size</text>
<text x="227.7" y="88.9">Custom</text>
<text x="231.8" y="87.5">Document Number</text>
<text x="271.6" y="87.5">Rev</text>
<text x="271.6" y="88.9">1.0.0</text>
<text x="226.3" y="91.7">Date:</text>
<text x="233.4" y="91.7">Wednesday, December 13, 2023</text>
<text x="253.7" y="91.7">Sheet</text>
<text x="260.6" y="91.7">10</text>
<text x="264.7" y="91.7">of</text>
<text x="268.8" y="91.7">15</text>
</g>
<g font-size="1.2" fill="#00c">
<text x="177.5" y="10.3" transform="rotate(-90 177.5 10.3)">TP</text>
<text x="133.6" y="15.7" transform="rotate(-90 133.6 15.7)">TP</text>
<text x="136.4" y="15.7" transform="rotate(-90 136.4 15.7)">TP</text>
<text x="93.9" y="19.8">SHDN</text>
<text x="93.9" y="22.5">Bypass</text>
<text x="104.9" y="22.5">GND</text>
<text x="105.2" y="19.8">VO2</text>
<text x="93.9" y="25.3">+IN</text>
<text x="93.9" y="28">-IN</text>
<text x="105.1" y="25.3">VDD</text>
<text x="105.2" y="28">VO1</text>
<text x="177.5" y="25.6" transform="rotate(-90 177.5 25.6)">TP</text>
<text x="177.6" y="32.1">PDM OUT</text>
<text x="184.4" y="32.1">GND</text>
<text x="184.9" y="34.9">SEL</text>
<text x="235.2" y="30.7">PDM OUT</text>
<text x="235.2" y="34.9">Clock in</text>
<text x="242.1" y="30.7">GND</text>
<text x="242.5" y="33.5">SEL</text>
<text x="177.6" y="36.2">Clock in</text>
<text x="177.6" y="40.3">NC</text>
<text x="184.6" y="40.3">VDD</text>
<text x="235.2" y="39">NC</text>
<text x="242.2" y="39">VDD</text>
<text x="69.2" y="67.9" transform="rotate(-90 69.2 67.9)">TP</text>
<text x="71.9" y="67.9" transform="rotate(-90 71.9 67.9)">TP</text>
</g>
<g font-size="1.2" fill="#f00">
<text x="30" y="16.8">MIC_IN_L</text>
<text x="30.3" y="14.3">ADAC_AOUT_R</text>
<text x="37.2" y="16.8">[4]</text>
<text x="41" y="14.3">[4]</text>
<text x="30" y="18.1">MIC_IN_R</text>
<text x="30.3" y="21.2">SPK_EN</text>
<text x="36.6" y="21.2">[4]</text>
<text x="37.4" y="18.1">[4]</text>
<text x="30.3" y="25.3">AUD_AOUTR</text>
<text x="30.3" y="26.6">AUD_MIC_L</text>
<text x="38.8" y="26.6">[4]</text>
<text x="39.5" y="25.3">[4]</text>
</g>
<g font-size="1">
<text x="28.8" y="1">5</text>
<text x="83.7" y="1">4</text>
<text x="138.5" y="1">3</text>
<text x="193.4" y="1">2</text>
<text x="248.2" y="1">1</text>
<text x=".3" y="13.5">D</text>
<text x="276" y="13.5">D</text>
<text x=".3" y="36.2">C</text>
<text x="276" y="36.2">C</text>
<text x=".3" y="58.8">B</text>
<text x="276" y="58.8">B</text>
<text x=".3" y="81.4">A</text>
<text x="276" y="81.4">A</text>
<text x="28.8" y="92.9">5</text>
<text x="83.7" y="92.9">4</text>
<text x="138.5" y="92.9">3</text>
<text x="193.4" y="92.9">2</text>
<text x="248.2" y="92.9">1</text>
</g>
</svg>
